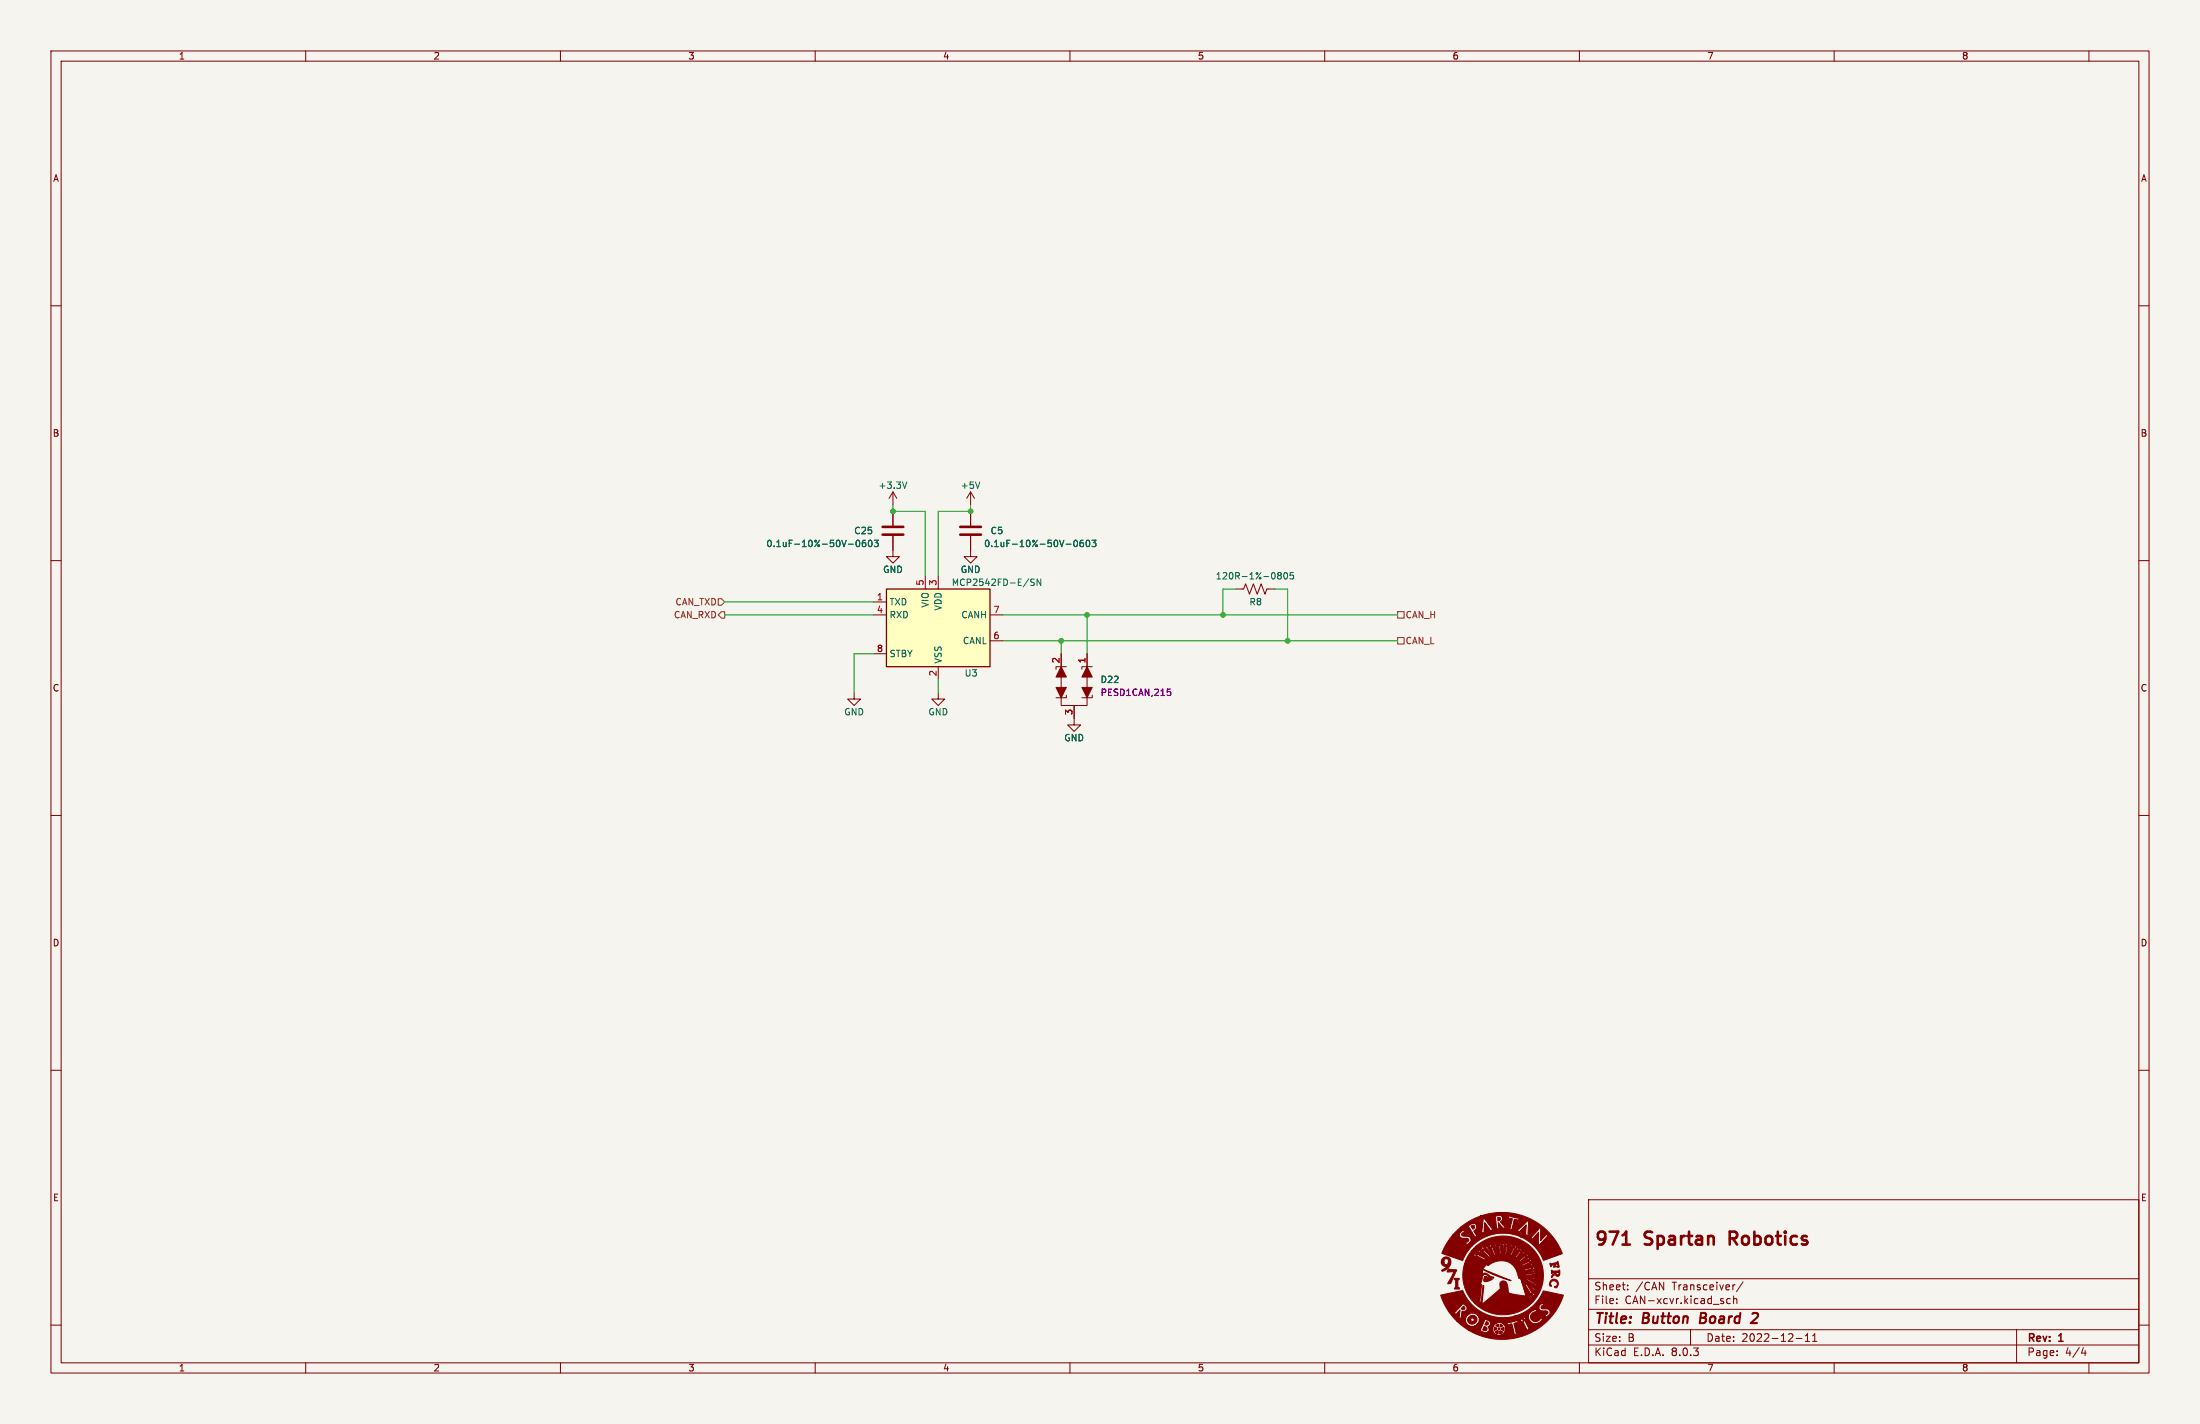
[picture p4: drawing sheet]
<svg xmlns="http://www.w3.org/2000/svg" width="432mm" height="279mm" viewBox="0 0 432 279" stroke-linecap="round" stroke-linejoin="round" font-family="sans-serif">
<path d="M0 0h431.8v279.4h-431.8z" fill="#f5f4ef" stroke="#f5f4ef" stroke-width=".2"/>
<g fill="none" stroke="#840000" stroke-width=".2">
<path d="M10 10h411.8v259.4h-411.8zM12 12h407.8v255.4h-407.8zM60 10v2M110 10v2M160 10v2M210 10v2M260 10v2M310 10v2M360 10v2M410 10v2M10 60h2M419.8 60h2"/>
<path d="M175.3 96.5l-.8 1.3M175.3 96.5v2.6M175.3 96.5l.7 1.3M10 110h2M175.3 105.2v4h1.2l-1.2 1.3-1.3-1.3h1.3M175.3 100.3v2.8M190.5 108v1.2h-1.3l1.3 1.3 1.3-1.3h-1.3M419.8 110h2M184.1 135.9v1.3h-1.2l1.2 1.2 1.3-1.2h-1.3M10 160h2M419.8 160h2M10 210h2"/>
<path d="M419.8 210h2M311.8 235.4h108v32h-108zM10 260h2M311.8 256.9h108M311.8 250.9h108M317.3 255.6v.2M317.3 254.9v.1M319.5 252.9v.2M319.5 252.2v.1M338.3 255.4v.3M339.6 254.9l-.4-.1-.3 .3 .1 .6h.6M340.3 254.9l.2-.1 .3 .1 .1 .9"/>
<path d="M340.3 254.3v1.5M340.4 252.1h.1M342.1 251.5l-1.3 1.9M419.8 260h2M60 267.4v2M110 267.4v2M160 267.4v2M210 267.4v2M260 267.4v2M310 267.4v2M311.8 263.9h108M311.8 260.9h108"/>
<path d="M331.8 260.9v3M352.5 262.6h1.2M354.3 263.2h.9M354.3 262.1l.5-.4v1.5M355.8 263.2h.8M355.8 262.1l.4-.4v1.5M360 267.4v2M395.8 260.9v6.5M403.8 265.8v.2M403.8 265.1v.1M408.9 264.4l-.4 1.1h1M409.3 265v1"/>
<path d="M410 267.4v2"/>
</g>
<path d="M333.9 257.6l-.3 2h.8M343.9 257.8l.4-.2h.4l.3 .2v.4l-.1 .3-1.3 1.1h1.3" fill="none" stroke="#840000" stroke-width=".4"/>
<path d="M173.2 104.9h4.1M173.2 103.4h4.1M318.5 244.2h1.4M339.5 243h1M340.5 241.7h-1v2.5" fill="none" stroke="#840000" stroke-width=".51"/>
<g fill="#840000" stroke="#840000" stroke-width=".2">
<path d="M282.8 254.1l4.3-.9a8.5 8.5 0 0 0 10 5.1h2.9l.1 .6 .4 .7h.3a1.43 1.43 0 0 0 1.9-.8l-.2-.3-.4 .5a.98 .98 0 0 1-1.6-.3 .98 .98 0 0 1 1-1.3l.1 .1 .2-.1-.1-.1a.43 .43 0 0 0-.4-.4 .43 .43 0 0 0-.4 .3l-.8 .6-.1 .5h-2.9h.1a8.5 8.5 0 0 0 3.3-1.8h1.5l.3 .6 .9 .1a.42 .42 0 0 1 .6 .2 .42 .42 0 0 1-.5 .5l-.2 .1 .4 .5 .2-.3a.73 .73 0 0 0 .4-1.1l-.4-.3h-1.1a.39 .39 0 0 1 0-.5 .39 .39 0 0 1 .5-.2l-.4-.5-.5 .5-.2 .4h-1.5a13.2 13.2 0 0 0 2.5-3.2l3.8 .8a12.7 12.7 0 0 1-18.6 6.9h2.1l1.4 .5 .3-.1 .3-.7h.6l.1 .1-.1 .1 .2 .3-.1 .1h.1l.1 .3h.1v.2l.1-.1 .1 .2 .1-.1v.2l.1-.1 .3 .2 .1-.1 .3 .1 .1-.1h.1v-.1l.2 .1v-.2l.1 .1v-.2l.2 .1v-.2h.2l-.1-.1 .3-.2-.1-.1 .1-.1v-.3l.1-.1-.1-.1h.1l-.2-.2 .1-.2-.1-.1-.1-.3-.2 .1 .1-.2h-.3l-.1-.2-.1 .1-.1-.2h1.2l.2 .6 .7-.3 .4 1.6a.22 .22 0 0 1 .1 .3 .22 .22 0 0 1-.2 .1l.2 .2 .6-.2 .1-.2a.4 .4 0 0 1-.5-.5l-.1-.7a.41 .41 0 0 1-.1-.6 .41 .41 0 0 1 .6-.1h.2l-.1-.5h.5l.5 .3 .7 1.3a.21 .21 0 0 0 .2 .3 .21 .21 0 0 0 .2-.3l-.3-.8a1.17 1.17 0 0 1-.2-1.3h-.1a.22 .22 0 0 0-.3-.2 .22 .22 0 0 0-.1 .4l-.3 .1v-.4l-.3 .6-.6-.1-.1 .1-1.6 .4h-2.3v.1l-.1-.1v.2l-.4 .1-.1 .3-.1-.1-.2 .7h-.6v-.2l-.3-.2a.69 .69 0 0 0 .5-.8 .69 .69 0 0 0-.7-.6l-.5-.1 .1 .3-.2 .5-.6 1.3-.2-.1-.1 .2h-2.1l-2.2-1.8 1.7 .1 .1 .3-.2 .2h.4v.4l.2-.1 .4 .1v.2l.4-.2 .2 .2 .1-.2 .2-.1 .3 .1a.36 .36 0 0 1 .4-.5l-.1-.2 .4-.3a.28 .28 0 0 1-.2-.2 .28 .28 0 0 1 .2-.3 .28 .28 0 0 1-.3-.2 .28 .28 0 0 1 .2-.3 .31 .31 0 0 1-.4-.1 .31 .31 0 0 1-.1-.4h-.1a.28 .28 0 0 1-.3 .1 .28 .28 0 0 1-.1-.3 .35 .35 0 0 1-.4 .2 .35 .35 0 0 1-.3-.2 .3 .3 0 0 1-.2 .3 .3 .3 0 0 1-.3-.1v.2l-.2 .2h-.3a.31 .31 0 0 1 .1 .4 .31 .31 0 0 1-.4 .1 .3 .3 0 0 1 .3 .3 .3 .3 0 0 1-.3 .3h-1.4l-1.6-1.8h.9l.6 .6v-.3l.7-.7-.2 1.2a.47 .47 0 0 0 .4 .6h.1l-.1-.3 .1-.8a.3 .3 0 0 1 0-.4 .3 .3 0 0 1 .5 0h.1a.71 .71 0 0 0 .4-.8 .71 .71 0 0 0-.5-.6l-.4-.2v.2l-1.4 1.6-1.2-.1a11.3 11.3 0 0 1-1.6-3.3z"/>
<path d="M289.3 244.9l.4-.3h1.8l1.3 1.8 .2-.1 3.6 .1 .8-1.5a.41 .41 0 0 0 .3-.3 .41 .41 0 0 0-.1-.4l-.1 .3h-.2v-.3l-.3 .3v.5l-.6 1.3h-3.4l-1.1-2h.4l.4 .5 .6 1.5h2.8l.8-2-.1-.3a.16 .16 0 0 1 0 .2 .16 .16 0 0 1-.2 0 .16 .16 0 0 1 0-.2l-.7 2.2h-2.4l-.5-1.3 .1-.6-.3-.3h.4l.2 .4 .5 1.8 .2-.1-.4-1.9h.3l.2 .5 .2 1.4 1.2 .1 .3-1.5 .2-.4-.1-.5-.1 .3-.2-.1 .1-.3a.53 .53 0 0 0-.2 .9l-.2 1.5h-.8l-.2-1.6 .2-.5a.77 .77 0 0 1 .3 1v.8a.16 .16 0 0 0 0 .3 .16 .16 0 0 0 .2 0 .16 .16 0 0 0 0-.3l.1-2a.17 .17 0 0 1-.2 .2 .17 .17 0 0 1-.1-.3l-.1 .3h-.2l-.3-.4 .1 .3-.2 .1-.2-.2v.4h-.3l-.2-.4v.3l-.2-.2-.5 .1-.1 .3h-.1l-.1-.3-.2 .3h-.5a.18 .18 0 0 1 0 .3 .18 .18 0 0 1-.2 0 .18 .18 0 0 1-.1-.2v.2h-1.8a7.8 7.8 0 0 1 10.7-.1 7.8 7.8 0 0 1 .7 10.7 8.1 8.1 0 0 1-11.7 .4l1 .1 .3-.3 .4-3.2 .1 .1-.3 3.6 3.2-2.7a.76 .76 0 0 0 .3-1.1 .74 .74 0 0 1 .7-.8 .74 .74 0 0 1 .8 .8v.2a1.8 1.8 0 0 0 .3 1.4l3.3 .6-.7-2.3h.5l1 1.7 .1 .6 .4 .3v-.4h.2l.1 .3a.55 .55 0 0 0 .1-.6 .55 .55 0 0 0-.6-.3l-1-1.7-.8 .1-.1-.5h.6l.4 .2 1.5 1.6h.2l-.2-.2 .1-.1 .2 .1v-.2l-.6-.3-1.3-1.3h-.2l.2 .1-.1 .2-.8-.1-.2-.5h.9l.6 .4a2.36 2.36 0 0 1 1.3 .9l.4-.1-.3-.1 .1-.2 .3 .1-.3-.4h-.5l-1.5-.8-.1 .2h-.9v-.2h-.4l-.1-.2a3.5 3.5 0 0 0-2.2-3 3.5 3.5 0 0 0-3.7 .7l-.4-.2-.7 .9 5.6 2.3-3.2-1.1-2.4-1.2v1a1.03 1.03 0 0 1 1.5 .4l.7 .2v.2l-.6-.1-1.1-.7-.5 .2-.1 .7-.3 1.1 .2 .1-.4 3.5h-1a7.6 7.6 0 0 1-2-7.6l4.6 .1a4 4 0 0 1 5.2 .1 4.8 4.8 0 0 1 1.1 2.4l-.1-.6h.4l.1 .4 .1-.1a.35 .35 0 0 0-.1-.4 .35 .35 0 0 0-.5 0 .43 .43 0 0 1 0-.7h.2l.1 .3h.1a.36 .36 0 0 0-.1-.5 .36 .36 0 0 0-.5 .2l-.2-.3a.25 .25 0 0 1 0-.5 .25 .25 0 0 1 .3 .3h.2l-.2-.5-.6 .2-.1-.1a.31 .31 0 0 1-.3-.3 .31 .31 0 0 1 .3-.3l.2 .2h.2l-.4-.4-.4 .4-.2-.2a.34 .34 0 0 1-.4-.2 .34 .34 0 0 1 .1-.4l.5 .2a.42 .42 0 0 0-.6-.4 .36 .36 0 0 1-.1 .4 .36 .36 0 0 1-.5 0 .3 .3 0 0 1-.3-.2 .3 .3 0 0 1 0-.3h.5l-.7-.2v.5h-.9a.18 .18 0 0 1-.1-.3 .18 .18 0 0 1 .3-.1h.2l-.3-.1a.28 .28 0 0 0-.4 .1 .28 .28 0 0 0 .1 .4l-1 .2-.1-.3 .5-.2h-.3a.25 .25 0 0 0-.3 .2 .25 .25 0 0 0 .1 .3l-.5 .3a.28 .28 0 0 1-.2 .1 .28 .28 0 0 1-.3-.2l.4-.3-.3 .1a.28 .28 0 0 0-.2 .3 .28 .28 0 0 0 .2 .2l-.2 .2h-4.6l.3-.6h3.8a.37 .37 0 0 0 .5 .4l-.3-.4 .5-.3a.23 .23 0 0 1 .4-.1 .23 .23 0 0 1 0 .3l-.3 .2 .3-.1a.3 .3 0 0 0 .3-.2 .3 .3 0 0 0-.2-.3l.6-.2a.29 .29 0 0 1 .4-.1 .29 .29 0 0 1 .1 .3l-.5 .2 .4-.1a.3 .3 0 0 0 .3-.1 .3 .3 0 0 0-.1-.4h1.1v.4h-.5h.7v-.5l1 .3a.3 .3 0 0 1-.1 .3 .3 .3 0 0 1-.4 0h-.1l.6 .2 .2-.5 .5 .2a.29 .29 0 0 1 .3 .3 .29 .29 0 0 1-.2 .3l-.4-.1a.41 .41 0 0 0 .4 .3 .41 .41 0 0 0 .4-.4l.6 .6-.4 .2-.3-.1a.37 .37 0 0 0 .3 .3 .37 .37 0 0 0 .4-.2h.1l.4 .7-.4 .1-.2-.3h-.1l.2 .4a.38 .38 0 0 1 .4-.1 .38 .38 0 0 1 .3 .3v.2a.22 .22 0 0 1 0 .3 .22 .22 0 0 1-.3-.1l-.2-.2a.35 .35 0 0 0 .1 .4 .35 .35 0 0 0 .5-.1l.2 .8h-.5v-.4v.5l.8-.1v.1l1.9 .5 .3-.1a.17 .17 0 0 1-.3-.1 .17 .17 0 0 1 .2-.2l-2.3-.2-.1-.5h.3v.2h1.3l.5 .2 .3-.1-.2-.2 .1-.1 .2 .1-.3-.3-.5 .2h-1.7l-.1-.4h.3l.1 .2 2.1-.2-.2-.2 .3-.1-.3-.2-.5 .2-1.8 .3-.1-.5h.3v.2l1.6-.3a.43 .43 0 0 0 .4 .1 .43 .43 0 0 0 .3-.4 .18 .18 0 0 1-.2 .1 .18 .18 0 0 1-.2-.1l.3-.2-.5-.1-.4 .3-1.1 .3a.48 .48 0 0 1-.7-.3h.3l.1 .2 1.5-.6a.4 .4 0 0 0 .6-.3l-.2 .1-.1-.1 .1-.2h-.1l-1.9 .9h-.3l-.3-.5h.3l.2 .2 1.2-.6h.6l.3-.3h-.4v-.2h.3a.54 .54 0 0 0-.8 .3l-1.4 .6h-.3l-.2-.4h.3l.1 .2 1.8-1.1a.16 .16 0 0 1-.2-.1 .16 .16 0 0 1 .2-.2h-.3l-1.6 1.2h-.3l-.4-.4h.4l.1 .2 1.3-1a.44 .44 0 0 0 .4-.1 .44 .44 0 0 0 .1-.5l-.2 .3-.1-.1 .1-.3-.4 .2-.2 .4-1.1 .9h-.4l-.4-.3 .6 .1 1.5-1.4v-.3l-.2 .2v-.3l-.1 .1-1.4 1.6h-.4l-.5-.3h.5l.2 .1 .8-1.1 .5-.2 .1-.4-.3 .1-.1-.1 .2-.2a.52 .52 0 0 0-.5 .6l-.9 1.2h-.5l-.7-.3 1 .1 1.1-1.8a.16 .16 0 0 1-.3 0 .16 .16 0 0 1 .2-.2l-.3 .1-.1 .5-.8 1.3h-.8a5.8 5.8 0 0 0-4.6 .9h-3.8l.7-1.4h.7l.3 .4a1.47 1.47 0 0 1 1.3 .5l.6 .3 .4-.2-.4-.2a2.27 2.27 0 0 1-1.4-1l-.6-.1 .2 .3-.2 .1-.2-.2-.7 .1 .4-.6h1.1l1.9 1.5 .2-.1-1.7-1.6h-.3l.2 .1v.2l-1.4-.1 .4-.4h1.3l.2 .4 .5 .2 1.1 1.1 .3-.2-1.2-1.2a.55 .55 0 0 0-.2-.5 .55 .55 0 0 0-.6-.1 .22 .22 0 0 1 .3 .1 .22 .22 0 0 1-.1 .3l-.3-.2z"/>
<path d="M285.4 250.8h.1a.79 .79 0 0 1 .9 .2 .61 .61 0 0 0-.3 .8v.2a.51 .51 0 0 0 .4 .8l-.1 .1h-.7a.2 .2 0 0 1-.2-.1 .2 .2 0 0 1 .2-.3v-.8a.45 .45 0 0 0-.3-.7z"/>
<path d="M304.4 251.3a.87 .87 0 0 1 1.3 .1 .87 .87 0 0 1-.4 1.3l-.2-.2a.66 .66 0 0 0 .5-.9 .66 .66 0 0 0-1-.2 .66 .66 0 0 0-.1 1l-.4-.3z"/>
<path d="M284.3 249l1.2 .1a.25 .25 0 0 1 .4 .1 .25 .25 0 0 1-.1 .3l-.8 1.7a.65 .65 0 0 1-.8 .7l1.2-2.4-1 .1a.25 .25 0 0 1-.4-.1 .25 .25 0 0 1 .2-.4z"/>
<path d="M304.5 249.3l1.2 .1 .4-.2a.93 .93 0 0 1-.4 1.2h-.2a.36 .36 0 0 0-.3-.3 .36 .36 0 0 0-.3 .2l-.3 .4a.77 .77 0 0 1 .6-1h-.4l-.2 .2-.1-.2h.9a.32 .32 0 0 0 .2 .4 .32 .32 0 0 0 .3-.4h-1.4z"/>
<path d="M283.1 246.9a1.01 1.01 0 0 1 1.4 0 1.01 1.01 0 0 1 .1 1.4 1.54 1.54 0 0 1-1.6 1.1v-.2l1-.7a.86 .86 0 0 1-1.1-.8h.5a.46 .46 0 0 0 .6 .4 .46 .46 0 0 0 .3-.6 .45 .45 0 0 0-.5-.5 .45 .45 0 0 0-.4 .6v.1h-.5z"/>
<path d="M304.2 247.9h.5a1.07 1.07 0 0 0 1-.4l.3 .8a.23 .23 0 0 1 0 .3 .23 .23 0 0 1-.3 0v-.1a.31 .31 0 0 0 0-.5 .31 .31 0 0 0-.5 .1l.3 .4-.5 .1-.1-.1a.19 .19 0 0 0 .1-.3 .19 .19 0 0 0-.3 0l-.3 .3z"/>
<path d="M285.8 241.6l.9-.8h1.2a.81 .81 0 0 1 .8 .7l.4 .6a.52 .52 0 0 1 .1 .7l.9-.4-.1-.1-.2 .1-.4-.6h1.3v.1l.8-.2-.2-.1v-.8h.2a.16 .16 0 0 0 .2 .1 .16 .16 0 0 0 .1-.3 .16 .16 0 0 0-.3 0v.2h-.2l.1-.9 .7 .9a.39 .39 0 0 1 .2 .7h5.4l.8 .2a.52 .52 0 0 1 .3-.7h.3v.2a.16 .16 0 0 0 .2 0 .16 .16 0 0 0 0-.2 .16 .16 0 0 0-.2 0h-.3l.8-.7-.1 1.7-.3 .1 .8 .4-.1-.4 .1-1.7a.7 .7 0 0 0-.2-.9l-2.1 2h-5.4l.6-.2h4h-4l.2-.1v-.1h-.3l-1.4-1.9a.21 .21 0 0 0-.3-.2 .21 .21 0 0 0 0 .4l-.3 2.3-1.4 .1a.22 .22 0 0 1-.1-.3 .22 .22 0 0 1 .2-.2l.3-.3v-.4a.71 .71 0 0 0-.6-.6 .71 .71 0 0 0-.7 .4l-.6 .4h-1.2l.4-.3a12.6 12.6 0 0 1 3.5-1.9h2.7v.2h.2l.2 2.1-.2 .2 .9-.1-.2-.1-.2-1 .8 .8a.37 .37 0 0 0 .6 .2l.2-.1-.3-.1-.8-.9 .4-.5v-.3l1.8 .1a.93 .93 0 0 1-.1 1l-.1 .5a.24 .24 0 0 1-.1 .3 .24 .24 0 0 1-.3 0l.3 .2a.45 .45 0 0 0 .6 0 .27 .27 0 0 1-.2-.2 .27 .27 0 0 1 .1-.3l.3-1.4 .7 .2-.1 .1a.39 .39 0 0 0 .4-.5h-.2l-1.6-.3a.16 .16 0 0 0-.2-.2 .16 .16 0 0 0-.1 .2l-.1 .3h-1.1a.9 .9 0 0 0-1.3-.4h-3a12.7 12.7 0 0 1 16 7.4l-3.7 1.3a8.4 8.4 0 0 0-4.5-4.6h1.9l.7 .5-.1-.2 1.1-1.2-.1 2.5h.2l1.4-1.5a.2 .2 0 0 1 .2-.2 .2 .2 0 0 1 .2 .1h.1l-.6-.7-.2 .1 .2 .3-1 1v-2.1a.47 .47 0 0 0-.6-.5l.2 .4-1.4 1.5-.2-.1-.1 .1h-1.9a8.7 8.7 0 0 0-11.4 4.6l-4-1.4a12.3 12.3 0 0 1 2.2-3.6h1.2l.4 .6 .8 .1a.42 .42 0 0 1 .7 .3 .42 .42 0 0 1-.7 .4l.3 .6 .3-.3a.85 .85 0 0 0 .5-1l-.4-.4h-.4a.76 .76 0 0 1-1-.4 .44 .44 0 0 1 .6-.4l-.4-.5-.6 .6-.1 .4h-1.2z"/>
<path d="M293.5 261.3l.4-.3 .2 .1v.3a.22 .22 0 0 1-.1 .3 .22 .22 0 0 1-.3-.1z"/>
<path d="M294.4 261.2l.1-.1 .5 .3a.47 .47 0 0 1-.7 .2z"/>
<path d="M294.7 260.6l.5-.2a.37 .37 0 0 1-.2 .7l-.3-.3z"/>
<path d="M293.4 260.3l.1 .1a.34 .34 0 0 1 .2 .4 .34 .34 0 0 1-.4 .2z"/>
<path d="M294.4 259.8l.6 .3-.2 .1a.25 .25 0 0 1-.3 .1 .25 .25 0 0 1-.1-.3z"/>
<path d="M293.6 260.1l.5-.3v.5h-.1z"/>
<path d="M291.3 260.2l.5 .3a.41 .41 0 0 1-.1 .6 .41 .41 0 0 1-.6-.1z"/>
<path d="M291.7 259.3a.37 .37 0 0 1 .4 .5 .37 .37 0 0 1-.6 .1z"/>
<path d="M299 259l.3-.1v.2l-.3 .1 .2-.3-.2 .3z"/>
<path d="M288.3 258.4a.9 .9 0 0 1 1.3-.1 .9 .9 0 0 1 .1 1.3 .9 .9 0 0 1-1.3 0l-.3-.6h.5l.4 .3 .3-.1v-.4a.37 .37 0 0 0-.4-.2 .37 .37 0 0 0-.3 .4h-.5z"/>
<path d="M287.2 256.3l.3 .3v.2a.4 .4 0 0 1-.7 0z"/>
<path d="M291.4 250.5h.3l1.2 .5-.1 .1a1.82 1.82 0 0 1-1.5 .3l-.1-.1z"/>
<path d="M300.5 253.9h.2v.2h-.2v-.2l.2 .1z"/>
<path d="M301.1 251.7h.2v.2h-.2l.2-.1z"/>
<path d="M300.8 250.1h.2v.1h-.2h.2z"/>
<path d="M300.7 248.7l.1-.1 .1 .2-.2 .1 .2-.2-.2 .1 .1-.1-.2 .1 .2-.2z"/>
<path d="M300.2 247.5h.2v.2h-.2l.2-.1h-.2h.2z"/>
<path d="M299.4 246.3h.2l-.1 .2h-.1l.2-.2-.2 .1 .1-.1-.1 .1z"/>
<path d="M289.7 246l.2 .2-.2-.2 .2 .2-.2-.2h.1a.15 .15 0 0 1 .2 .1 .15 .15 0 0 1-.2 .2 .15 .15 0 0 1-.1-.2l.1 .1z"/>
<path d="M298.3 245.5l.2-.1 .1 .2h-.2l.1-.1-.1 .1 .1-.1z"/>
<path d="M290.9 245.1l.3 .1-.1 .2-.2-.1 .2 .1-.2-.2 .2 .1-.2-.1 .2 .1z"/>
<path d="M297.1 244.6h.2v.2h-.2l.2-.1-.1-.1-.1 .2z"/>
<path d="M292.8 244.5h.1v.2h-.1l.1-.1-.1-.1-.1 .2z"/>
<path d="M295.8 244.3h.1v.2h-.1l.1-.2-.1 .2 .1-.2-.2 .1z"/>
<path d="M294.1 244.2l.2 .2-.2-.2 .2 .2-.1-.2h.1l.1 .2h-.2z"/>
<path d="M288.7 240.6a.37 .37 0 0 1 .7 0 .37 .37 0 0 1-.4 .5z"/>
<path d="M293.9 238.9a.36 .36 0 0 1 .6 .2 .36 .36 0 0 1-.4 .4z"/>
<circle cx="294.2" cy="260.7" r=".2"/>
<circle cx="299.5" cy="252" r=".1"/>
<circle cx="299.5" cy="251" r=".08"/>
</g>
<path d="M178 94.6l-.4 1.2M168.1 106.1l.2-.1a.68 .68 0 0 1 .5 .6 .68 .68 0 0 1-.5 .7l-.3-.5zM169.8 106l-.3 .1-.2 .2-.1 .7 .3 .3 .4-.2v-.4l-.1-.2h-.3l-.3 .2M170.6 106.1l.1-.1a.68 .68 0 0 1 .5 .6 .68 .68 0 0 1-.5 .7l-.3-.5zM171.6 106h.8l-.5 .5 .4 .1v.5l-.2 .2-.5-.2" fill="none" stroke="#006464" stroke-width=".2"/>
<path d="M174 115.6h20.3v15.2h-20.3z" fill="#ffffc2"/>
<path d="M174 115.6h20.3v15.2h-20.3z" fill="none" stroke="#840000" stroke-width=".25"/>
<g fill="none" stroke="#840000" stroke-width=".2">
<path d="M190.5 96.5l-.8 1.3M190.5 96.5v2.6M190.5 96.5l.8 1.3M171.4 118.1h2.6M175.3 100.3v2.8M175.3 105.2v2.8M181.6 113v2.6M184.1 113v2.6M190.5 100.3v2.8M190.5 105.2v2.8M242.6 115.6h1.5l.4-1 .7 2 .8-2 .8 2 .7-2 .8 2 .4-1h1.5M167.6 135.9v1.3h-1.2l1.2 1.2 1.3-1.2h-1.3"/>
<path d="M171.4 120.7h2.6M171.4 128.3h2.6M184.1 130.8v2.6M194.3 120.7h2.5M194.3 125.7h2.5M208.3 136.5v1.9h5.1v-1.9M208.3 128.3v8.6M209.3 130.8h-2v.5M209.3 136.4v.5h-2M210.8 138.4v3.8h-1.3l1.3 1.3 1.3-1.3h-1.3M213.4 128.3v8.6M214.4 130.8h-2.1v.5"/>
<path d="M214.4 136.4v.5h-2.1"/>
</g>
<g fill="none" stroke="#006464" stroke-width=".2">
<path d="M192.3 94.6l-.4 1.2M168.1 106.1l.2-.1a.68 .68 0 0 1 .5 .6 .68 .68 0 0 1-.5 .7l-.3-.5zM169.8 106l-.3 .1-.2 .2-.1 .7 .3 .3 .4-.2v-.4l-.1-.2h-.3l-.3 .2M170.6 106.1l.1-.1a.68 .68 0 0 1 .5 .6 .68 .68 0 0 1-.5 .7l-.3-.5zM171.6 106h.8l-.5 .5 .4 .1v.5l-.2 .2-.5-.2M203 113.7l-.5-.1-.2 .1v.4l.6 .2 .1 .3-.2 .3-.5-.1M204.3 113.6v1.3l-.7-1.3v1.3M210.9 106.1l.2-.1a.68 .68 0 0 1 .4 .6 .68 .68 0 0 1-.4 .7l-.4-.5zM212.6 106l-.4 .1-.2 .2v.7l.2 .3 .4-.2 .1-.4-.1-.2h-.4l-.2 .2M213.3 106.1l.2-.1a.68 .68 0 0 1 .4 .6 .68 .68 0 0 1-.4 .7l-.3-.5zM214.3 106h.8l-.4 .5 .3 .1v.5l-.1 .2-.6-.2M250.9 112.8l.1 .1"/>
<path d="M250.9 112.4l.3-.1 .2 .2 .1 .1-.3 .3M251 112.9h.2M251 112.9h-.1M251.2 112.9l.3 .2-.1 .4-.2 .1-.3-.1M252.2 112.4l.1-.1a.68 .68 0 0 1 .4 .7 .68 .68 0 0 1-.4 .6 .84 .84 0 0 1-.1-1.2zM253.8 112.3h-.6v.6l.2-.1 .4 .1 .1 .2-.1 .4-.1 .1-.5-.1"/>
</g>
<path d="M188.5 104.9h4M188.5 103.4h4" fill="none" stroke="#840000" stroke-width=".51"/>
<g fill="#840000" stroke="#840000" stroke-width=".2">
<path d="M208.3 130.8l1 2h-2z"/>
<path d="M213.4 130.8l1 2h-2.1z"/>
<path d="M207.3 134.9h2l-1 2z"/>
<path d="M212.3 134.9h2.1l-1 2z"/>
</g>
<path d="M229.1 135.2h.6M229.3 135.7h.3l.2 .2-.1 .5-.4 .1" fill="none" stroke="#840084" stroke-width=".2"/>
<path d="M141 117.5h.6l.6 .6-.6 .6h-.6zM141.6 120h.6v1.3h-.6l-.6-.6zM274.3 125.1h1.3v1.3h-1.3zM274.3 120h1.3v1.3h-1.3z" fill="none" stroke="#725600" stroke-width=".2"/>
<path d="M175.3 99.1v1.2h6.3v12.7M190.5 99.1v1.2h-6.4v12.7M142.2 118.1h29.2M242.6 115.6h-2.6v5.1M250.2 115.6h2.5v10.1M142.2 120.7h29.2M171.4 128.3h-3.8v7.6M184.1 133.4v2.5M196.8 125.7h77.5M196.8 120.7h77.5M208.3 125.7v2.6M213.4 120.7v7.6" fill="none" stroke="#009600" stroke-width=".2"/>
<g fill="#009600" stroke="#009600" stroke-width=".2">
<circle cx="213.4" cy="120.7" r=".46"/>
<circle cx="208.3" cy="125.7" r=".46"/>
<circle cx="240" cy="120.7" r=".46"/>
<circle cx="190.5" cy="100.3" r=".46"/>
<circle cx="252.7" cy="125.7" r=".46"/>
<circle cx="175.3" cy="100.3" r=".46"/>
</g>
<g font-size="3.5" fill="#840000">
<text x="312.8" y="245.1">971</text>
<text x="323" y="245.1">Spartan</text>
<text x="340.6" y="245.1">Robotics</text>
</g>
<g font-size="2.8" fill="#840000">
<text x="312.8" y="260.3">Title:</text>
<text x="322.5" y="260.3">Button</text>
<text x="334.5" y="260.3">Board</text>
</g>
<g font-size="2.1" fill="#840000">
<text x="312.8" y="256.1">File:</text>
<text x="312.8" y="253.4">Sheet:</text>
<text x="318.9" y="256.1">CAN-xcvr.kicad_sch</text>
<text x="321" y="253.4">/CAN</text>
<text x="328.3" y="253.4">Transceiver/</text>
<text x="312.8" y="263.5">Size:</text>
<text x="319.5" y="263.5">B</text>
<text x="334.8" y="263.5">Date:</text>
<text x="341.8" y="263.5">2022-12-11</text>
<text x="397.8" y="263.7">Rev:</text>
<text x="404.2" y="263.7">1</text>
<text x="312.8" y="266.3">KiCad</text>
<text x="320.5" y="266.3">E.D.A.</text>
<text x="328.1" y="266.3">8.0.3</text>
<text x="397.8" y="266.3">Page:</text>
<text x="405.3" y="266.3">4/4</text>
</g>
<g font-size="1.8" fill="#840000">
<text x="35" y="11.9">1</text>
<text x="85" y="11.9">2</text>
<text x="135" y="11.9">3</text>
<text x="185" y="11.9">4</text>
<text x="235" y="11.9">5</text>
<text x="285" y="11.9">6</text>
<text x="335" y="11.9">7</text>
<text x="385" y="11.9">8</text>
<text x="10.3" y="35.9">A</text>
<text x="420.1" y="35.9">A</text>
<text x="10.3" y="85.9">B</text>
<text x="420.1" y="85.9">B</text>
<text x="10.3" y="135.9">C</text>
<text x="420.1" y="135.9">C</text>
<text x="10.3" y="185.9">D</text>
<text x="420.1" y="185.9">D</text>
<text x="10.3" y="235.9">E</text>
<text x="420.1" y="235.9">E</text>
<text x="35" y="269.3">1</text>
<text x="85" y="269.3">2</text>
<text x="135" y="269.3">3</text>
<text x="185" y="269.3">4</text>
<text x="235" y="269.3">5</text>
<text x="285" y="269.3">6</text>
<text x="335" y="269.3">7</text>
<text x="385" y="269.3">8</text>
</g>
<g font-size="1.8" fill="#006464">
<text x="172.3" y="96.1">+3.3V</text>
<text x="188.5" y="96.1">+5V</text>
<text x="150.3" y="107.5">0.1uF-10%-50V-0603</text>
<text x="167.5" y="105">C25</text>
<text x="193" y="107.5">0.1uF-10%-50V-0603</text>
<text x="194.3" y="105">C5</text>
<text x="173.2" y="112.6">GND</text>
<text x="188.5" y="112.6">GND</text>
<text x="238.5" y="113.9">120R-1%-0805</text>
<text x="174.5" y="119">TXD</text>
<text x="182.5" y="119.3" transform="rotate(-90 182.5 119.3)">VIO</text>
<text x="185" y="119.9" transform="rotate(-90 185 119.9)">VDD</text>
<text x="186.7" y="115.2">MCP2542FD-E/SN</text>
<text x="245.1" y="119">R8</text>
<text x="174.5" y="121.5">RXD</text>
<text x="188.6" y="121.5">CANH</text>
<text x="174.5" y="129.1">STBY</text>
<text x="185" y="130.3" transform="rotate(-90 185 130.3)">VSS</text>
<text x="188.9" y="126.6">CANL</text>
<text x="189.2" y="132.9">U3</text>
<text x="215.9" y="134.2">D22</text>
<text x="165.6" y="140.6">GND</text>
<text x="182.1" y="140.6">GND</text>
<text x="208.8" y="145.6">GND</text>
</g>
<g font-size="1.8" fill="#725600">
<text x="132.5" y="119">CAN_TXD</text>
<text x="132.2" y="121.5">CAN_RXD</text>
<text x="275.8" y="121.5">CAN_H</text>
<text x="275.8" y="126.6">CAN_L</text>
</g>
<g font-size="1.8" fill="#a90000">
<text x="172" y="117.9">1</text>
<text x="181.4" y="115" transform="rotate(-90 181.4 115)">5</text>
<text x="183.9" y="115" transform="rotate(-90 183.9 115)">3</text>
<text x="172" y="120.4">4</text>
<text x="194.9" y="125.5">6</text>
<text x="194.9" y="120.4">7</text>
<text x="172" y="128">8</text>
<text x="208" y="130.2" transform="rotate(-90 208 130.2)">2</text>
<text x="213.1" y="130.2" transform="rotate(-90 213.1 130.2)">1</text>
<text x="183.9" y="132.8" transform="rotate(-90 183.9 132.8)">2</text>
<text x="210.6" y="140.4" transform="rotate(-90 210.6 140.4)">3</text>
</g>
<text font-size="1.8" fill="#840084" x="215.9" y="136.8">PESD1CAN,215</text>
</svg>
